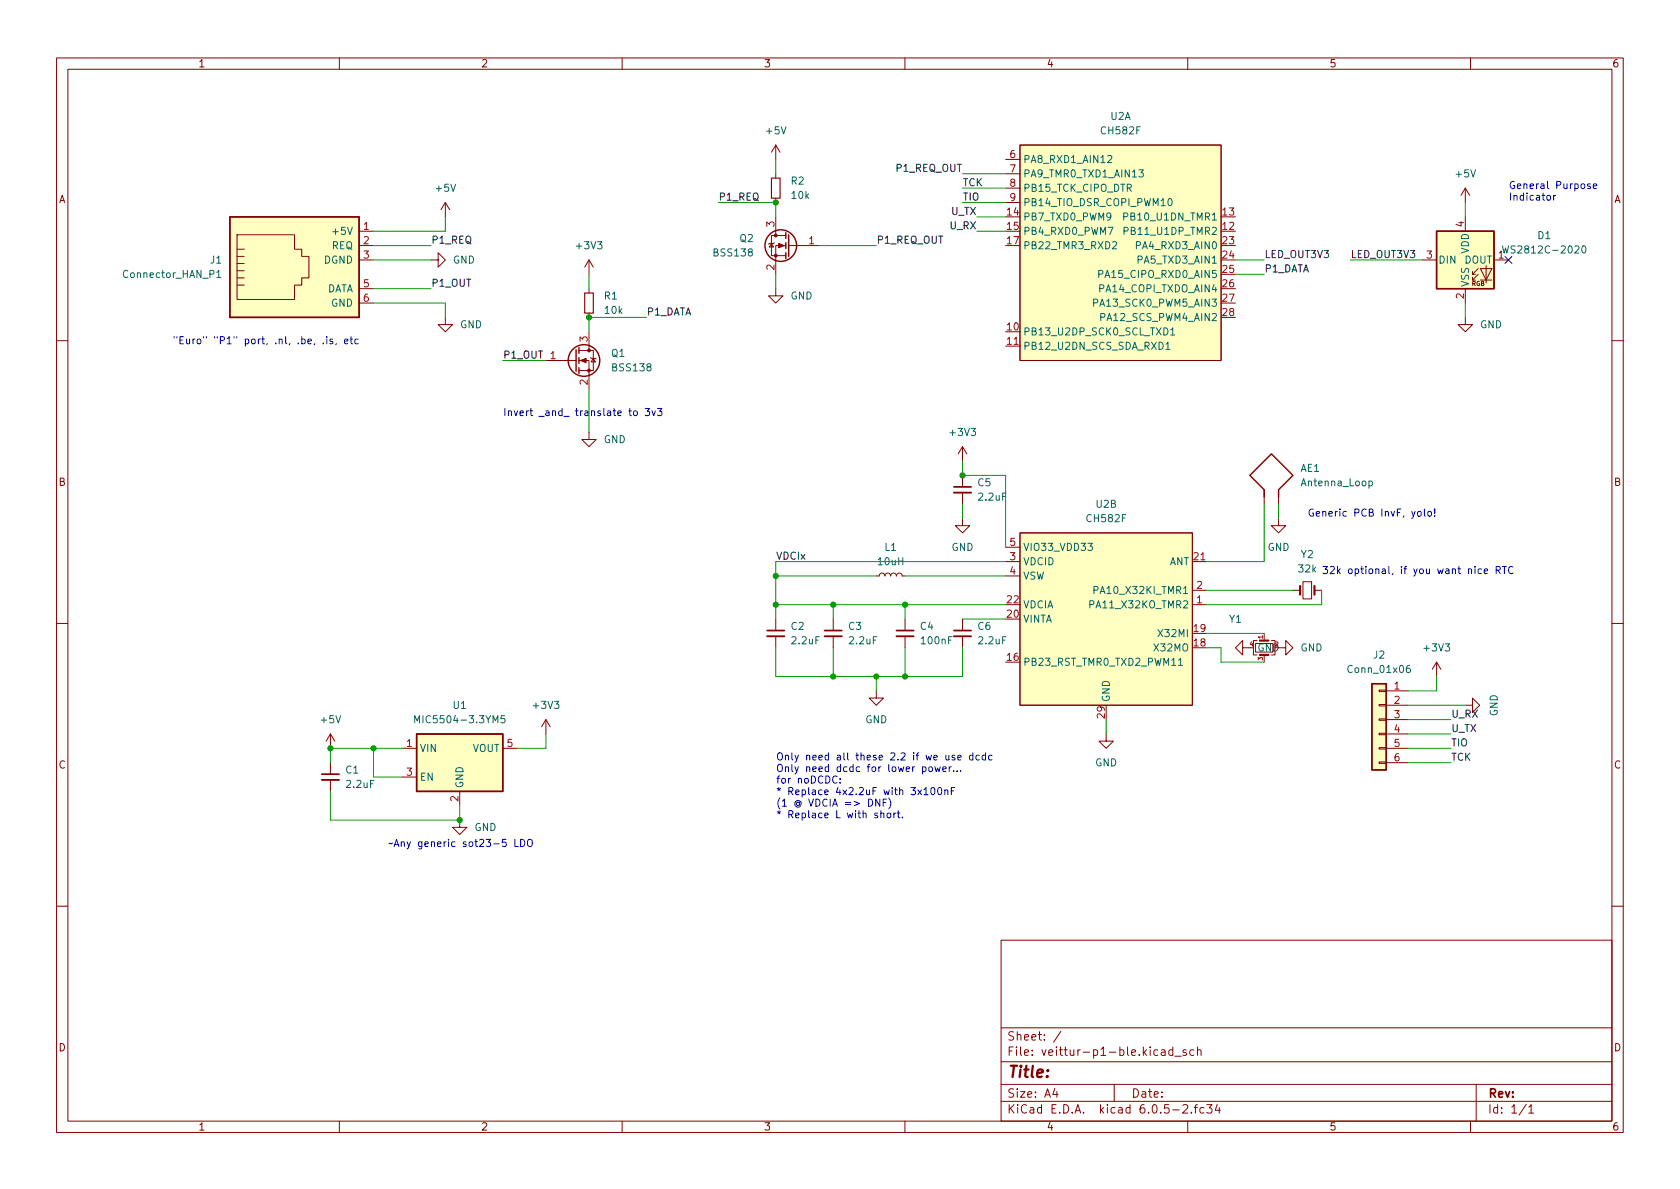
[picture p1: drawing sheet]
<svg xmlns="http://www.w3.org/2000/svg" width="297mm" height="210mm" viewBox="0 0 297 210" stroke-linecap="round" stroke-linejoin="round" font-family="sans-serif">
<g fill="none" stroke="#840000" stroke-width=".18">
<path d="M10 10.2h277v190.1h-277zM12 12.2h273v186.1h-273zM60 10.2v2M110 10.2v2M160 10.2v2M210 10.2v2M260 10.2v2M78.7 35.8l-.7 1.3M78.7 35.8v2.5M78.7 35.8l.8 1.3M137.2 25.6l-.8 1.3M137.2 25.6v2.6"/>
<path d="M137.2 30.7v.8M137.2 35v.8M137.2 38.3v3.4M137.2 25.6l.7 1.3M177.8 28.2h2.5M177.8 30.7h2.5M177.8 33.3h2.5M177.8 35.8h2.5M180.3 25.6h35.6v38.1h-35.6zM259.1 33.3v2.5M259.1 38.3v2.6M259.1 33.3l-.8 1.2"/>
<path d="M259.1 33.3l.7 1.2M41.9 44.1h1.3M41.9 45.3h1.3M41.9 46.6h1.3M41.9 47.9h1.3M41.9 49.1h1.3M41.9 50.4h1.3M41.9 41.5h10.2v2.6h1.2v1.2h1.3v3.8h-1.3v1.3h-1.2v2.6h-10.2zM63.5 46h2.5M63.5 43.4h2.5M63.5 40.9h2.5M63.5 51h2.5"/>
<path d="M63.5 53.6h2.5M76.2 46h1.3v-1.3l1.2 1.3-1.2 1.2v-1.2M78.7 56.1v1.3h1.3l-1.3 1.3-1.2-1.3h1.2M104.1 46v2.5M104.1 51v.8M104.1 55.4v.7M104.1 58.7v3.3M104.1 46l-.7 1.2M104.1 46l.8 1.2M136.4 43l.4 .7h-.8zM136.9 42.9l-.1 .1h-.8l-.1 .2M137.2 51v1.3h1.2l-1.2 1.3-1.3-1.3h1.3"/>
<path d="M138.9 43.4h-1.7v5.1M138.9 41.7h-2.5v3.5h2.5M139.4 43.4h5.4M251.5 46h2.5M259.1 56.1v1.3h1.2l-1.2 1.3-1.3-1.3h1.3M259.1 51v2.6M260.3 48.5h.6M261.4 48.5l-1.1 1v-.5M261.4 47.5l-1.1 1v-.5M261.7 47.5h2.1l-1 2zM261.7 49.5h2.1M262.8 47v3"/>
<path d="M264.2 46h2.5M10 60.2h2M96.5 63.7h5.4M102.4 63.7h1.7v5.1M102.4 62h2.5v3.5h-2.5M104.1 76.4v1.3h1.3l-1.3 1.3-1.2-1.3h1.2M104.4 63.2l.1 .2h.8l.1 .1M104.9 63.4l.4 .6h-.8zM170.2 79v2.5M170.2 79l-.8 1.3M170.2 79l.7 1.3M177.8 61.2h2.5"/>
<path d="M285 60.2h2M170.2 91.7v1.3h1.2l-1.2 1.2-1.3-1.2h1.3M170.2 84.1v2M170.2 87.1v2M177.8 99.3h2.5M177.8 96.8h2.5M180.3 94.2h30.5v30.5h-30.5zM210.8 99.3h2.6M223.5 86.6v2.5M226.1 91.7v1.3h1.2l-1.2 1.2-1.3-1.2h1.3M226.1 86.6v2.5M10 110.2h2"/>
<path d="M137.2 109.5v2M137.2 112.5v2M147.3 109.5v2M147.3 112.5v2M154.9 101.8h.5l.2-.3 .4-.2 .3 .2 .2 .3 .1-.3 .3-.2 .4 .2 .2 .3 .2-.4h.4l.3 .1 .1 .3 .1-.3 .4-.2 .4 .2 .1 .3h.5M160 109.5v2M160 112.5v2M170.2 109.5v2M170.2 112.5v2M177.8 101.8h2.5M200.7 112h.1M210.8 104.4h2.6"/>
<path d="M210.8 106.9h2.6M219.7 114.5v-1.2l-1.3 1.2 1.3 1.3v-1.3h1.3M222 113.8h3v1.5h-3zM222.2 113.3h-.6v2.5h.6M223.5 112v1.3M223.5 115.8v1.3M226.1 114.5h1.2v-1.2l1.3 1.2-1.3 1.3v-1.3M228.6 104.4h1.3M230.4 102.9h1.5v3h-1.5zM232.4 104.4h1.3M254 117.1l-.8 1.3M254 117.1v2.5"/>
<path d="M254 117.1l.8 1.3M285 110.2h2M58.4 129.8v2.5M58.4 134.9v2M58.4 137.9v2M58.4 129.8l-.7 1.3M58.4 129.8l.8 1.3M71.1 132.3h2.6M71.1 137.4h2.6M81.3 139.9v2.6M88.9 132.3h2.5M96.5 127.2l-.7 1.3"/>
<path d="M96.5 127.2v2.6M96.5 127.2l.8 1.3M154.9 122.2v1.2h1.3l-1.3 1.3-1.2-1.3h1.2M195.6 129.8v1.3h1.2l-1.2 1.2-1.3-1.2h1.3M243.8 134.7h1.3v.3h-1.3zM243.8 132.2h1.3v.3h-1.3zM243.8 129.7h1.3v.2h-1.3zM243.8 127.1h1.3v.3h-1.3zM243.8 124.6h1.3v.2h-1.3zM243.8 122h1.3v.3h-1.3zM245.1 122.2h3.8M245.1 124.7h3.8"/>
<path d="M245.1 127.2h3.8M245.1 129.8h3.8M245.1 132.3h3.8M245.1 134.9h3.8M259.1 124.7h1.2v-1.3l1.3 1.3-1.3 1.3v-1.3M81.3 145v1.3h1.2l-1.2 1.3-1.3-1.3h1.3M10 160.2h2M177 166.3h108v32h-108zM285 160.2h2M60 198.3v2M110 198.3v2M160 198.3v2"/>
<path d="M177 194.8h108M177 191.8h108M177 187.8h108M177 181.8h108M186.5 192.5l-.4 1h1M186.9 193v1M187.6 182.4l-1.3 1.9M197 191.8v3M205.4 185.7h.5l.1 .9M206 186l-.5 .1a.29 .29 0 0 0-.2 .2 .29 .29 0 0 0 .2 .3h.5M207.4 185.7l-.5-.1-.3 .3v.4l.2 .3h.6M207.4 185.1v1.5"/>
<path d="M207.7 186.8h1.2M209.1 195.5l.6-.2 .2 .2 .1 .3-.9 1h.9M209.7 185.7l-.3-.1-.3 .2 .1 .3 .5 .1v.4h-.6M210 198.3v2M210.6 196.7v.1M211.1 185.7l-.5-.1-.2 .3v.4l.1 .3h.6M211.1 195.8h.6M211.7 195.3l-.3 .2v1.3M211.7 185.8l.2-.2 .4 .1 .1 .9M211.7 185.1v1.5M212.9 195.9l-.5-.1-.3 .3v.4l.2 .3h.6M213.4 195.3h.9l-.5 .6 .4 .1v.7l-.2 .1h-.4l-.2-.1"/>
<path d="M215.2 195.3l-.3 1h.9M215.6 195.8v1M260 198.3v2M261 191.8v6.5M269.9 195.3l-1.3 1.9M270.3 195.8l.4-.5v1.5M270.3 196.8h.9"/>
</g>
<g fill="#ffffc2" stroke="#ffffc2" stroke-width=".18">
<path d="M254 40.9h10.2v10.1h-10.2z"/>
<path d="M242.6 120.9h2.5v15.2h-2.5z"/>
<path d="M73.7 129.8h15.2v10.1h-15.2z"/>
<path d="M180.3 25.6h35.6v38.1h-35.6z"/>
<path d="M180.3 94.2h30.5v30.5h-30.5z"/>
<path d="M40.6 38.3h22.9v17.8h-22.9z"/>
</g>
<g fill="none" stroke="#840000" stroke-width=".25">
<path d="M40.6 38.3h22.9v17.8h-22.9zM138.9 41.1v1.1M138.9 42.9v1M138.9 44.7v1M139.4 41.5v3.8M254 40.9h10.2v10.1h-10.2zM101.9 61.8v3.9M102.4 61.5v1M102.4 63.2v1.1M102.4 65v1M223.5 87.9v-1.3l-2.5-2.5 3.8-3.8 3.8 3.8-2.5 2.5v1.3M73.7 129.8h15.2v10.1h-15.2z"/>
<path d="M242.6 120.9h2.5v15.2h-2.5z"/>
<circle cx="138" cy="43.4" r="2.79"/>
<circle cx="103.3" cy="63.7" r="2.79"/>
</g>
<g fill="none" stroke="#006464" stroke-width=".18">
<path d="M195.9 27.6l.4-.1 .3 .4-.8 .9h.8M198.7 38.3h.6l.1-.2v-.3l-.7-.1v1.2M201.4 30h.8l-.5 .5 .4 .1v.6l-.2 .1-.5-.1M206.6 35.2l.2-.1a.68 .68 0 0 1 .4 .6 .68 .68 0 0 1-.4 .7l-.2-.1-.1-.4zM38.3 48.2l.4-.4v1.3M38.3 49.1h.7M193.4 53.6l.6-.1 .1-.2-.1-.3-.6-.1v1.3M194.3 48.5l.6-.1 .1-.2-.1-.3-.6-.1v1.3M195.9 40.2h.9l-.6 1.3M196.7 42.9l.5-.2 .2 .4-.8 .9h.8M198.7 40.9l.7-.1 .1-.2-.1-.3-.7-.1v1.3M207 58.3l.4-.3v1.2"/>
<path d="M207 59.2h.7M265.6 43.5l.3 1.3 .3-1 .2 1 .3-1.3M279.8 43.6l.2-.1a.68 .68 0 0 1 .4 .6 .68 .68 0 0 1-.4 .7l-.2-.2-.1-.3zM206.1 60.9l.4-.4v1.3M206.1 61.8h.8M192.4 96.1h.7l-.4 .5 .4 .1v.5l-.2 .1-.5-.1M242 85.1h.4l.2 .2-.1 .6h-.5M192.7 106.9l.6-.1 .1-.1v-.3l-.7-.2v1.3M193.4 104.4l.6-.1 .1-.2v-.3l-.7-.1v1.3M208.4 116.8l.3-.4v1.3M208.4 117.7h.7M249.3 117.7h-.4a.85 .85 0 0 0 0 1.2l.4-.1 .1-.4-.3-.3-.3 .1-.2 .2"/>
<path d="M73.3 127.8v-1.2l.5 .9 .4-.9v1.2M89.2 126.6h-.6v.6l.1-.2 .5 .1 .1 .2-.1 .4-.1 .1-.5-.1"/>
</g>
<path d="M229.9 103.6v1.6M232.4 103.6v1.6" fill="none" stroke="#840000" stroke-width=".38"/>
<path d="M168.7 87.1h3M135.6 112.5h3.1M145.8 112.5h3M158.5 112.5h3M168.7 112.5h3M56.9 137.9h3" fill="none" stroke="#840000" stroke-width=".33"/>
<path d="M168.7 86.1h3M135.6 111.5h3.1M145.8 111.5h3M158.5 111.5h3M168.7 111.5h3M56.9 136.9h3" fill="none" stroke="#840000" stroke-width=".3"/>
<path d="M136.4 31.5h1.5v3.5h-1.5zM103.4 51.8h1.5v3.6h-1.5z" fill="none" stroke="#840000" stroke-width=".2"/>
<g fill="#840000" stroke="#840000" stroke-width=".18">
<path d="M137.7 43l1 .4-1 .4z"/>
<path d="M102.6 63.7l1-.3v.7z"/>
<circle cx="137.2" cy="45.2" r=".25"/>
<circle cx="137.2" cy="41.7" r=".25"/>
<circle cx="104.1" cy="65.5" r=".25"/>
<circle cx="104.1" cy="62" r=".25"/>
</g>
<g fill="none" stroke="#0000c2" stroke-width=".18">
<path d="M273.6 34.6h.3l.3 .2v.4l-.3 .2-.3-.1-.1-.1zM274.7 34.6v.8M275.1 34.6l-.4 .2M281.2 32.6l-.3-.1-.2 .2v.2l.5 .1v.3h-.5M281.7 32.9l.6-.1v-.2l-.4-.1-.2 .2 .1 .6h.5M57.8 59.5v.1M57.8 60v.8M61.9 60h.5M62.1 59.5v1.1l.3 .2M57.2 60.7v.1M58.8 60h-.3l-.2 .1 .1 .2 .4 .1v.3h-.5M59.5 60.7l-.2 .3"/>
<path d="M60.9 60.4l.6-.1v-.3h-.4l-.2 .1 .1 .6h.5M63.3 60h-.3l-.3 .2 .2 .5h.4M112.1 72.7h.3l.3 .2v.4l-.3 .2-.3-.1-.1-.1zM114.1 72.2h.8l-.5 .5 .4 .1v.6l-.2 .1-.5-.1M115.3 72.7l.3 .8 .3-.8M116.3 72.2h.7l-.4 .5 .4 .1v.6l-.2 .1-.5-.1M250.8 90.5l.3-.1 .2 .3v.3l-.2 .3-.3-.1-.2-.2zM251.8 90v1.1l.2 .2M252.6 90.5l.3-.1 .2 .3v.3l-.2 .3-.3-.1-.2-.2zM253.7 91.2v.1M253.7 90v.8M261.9 100.7l-.3-.1-.3 .2 .2 .6h.4"/>
<path d="M262.4 101l.6-.1v-.2l-.4-.1-.2 .2 .1 .6h.5M264.5 100.8h.6l.2-.2-.1-.3-.7-.1v1.2M264.8 100.8l.5 .6M265.6 100.2h.8M266 100.2v1.2M267.5 100.3a.6 .6 0 0 0-.8 .4 .6 .6 0 0 0 .6 .7l.2-.1M148 137.3a.6 .6 0 0 0-.8 .5 .6 .6 0 0 0 .6 .7l.2-.1M148.5 138.4v.1M148.5 137.7v.1M163.4 139.6l.3-.3v1.2M164.3 135.7l.3-.1 .3 .2v.4l-.3 .2h-.3l-.1-.2zM164.7 139.4l.2-.1a.68 .68 0 0 1 .4 .6 .68 .68 0 0 1-.4 .6l-.2-.1-.1-.4z"/>
<path d="M165.3 135.6l.2 .8 .3-.6 .2 .6 .3-.8M165.9 139.4l.2-.1a.68 .68 0 0 1 .4 .6 .68 .68 0 0 1-.4 .6l-.2-.1-.1-.4zM166.7 136l.6-.1-.1-.2-.3-.1-.2 .2v.6h.5M167.1 139.8l.1-.1h.3l.1 .8M167.1 139.7v.8M167.2 133.5l.1 .8 .3 .1 .2-.1M167.8 133.5v.9M167.8 135.6v.8M168.2 135.6l-.4 .2M168.2 139.9h.4M168.6 136.3v.1M168.8 133.6l-.3-.1-.2 .2 .1 .2 .4 .1v.3h-.5"/>
<path d="M168.8 139.3h-.6v1.2M169.2 136.3v.1M169.3 134l.7-.1-.1-.3-.4-.1-.2 .2 .1 .6h.5M169.8 136.3v.1M172 133.6l-.4-.1-.2 .3 .1 .5h.5M172 133.1v1.3M173.2 133.6l-.4-.1-.2 .3 .1 .5h.5M174.2 133.6l-.3-.1-.3 .3 .2 .5h.4M174.2 133.1v1.3M175.4 133.6l-.4-.1-.2 .3 .1 .5h.5M91 148.4v1.3h.6M92.1 148.4a.64 .64 0 0 1 .7 .7 .64 .64 0 0 1-.7 .6z"/>
<path d="M93.5 148.5l.1-.1a.43 .43 0 0 1 .5 .5v.4a.42 .42 0 0 1-.4 .4 .42 .42 0 0 1-.4-.4v-.4zM155.6 141.3v1.3l-.8-1.3v1.3M155.7 143.9l.2-.1h.3l.1 .8M155.7 143.3v1.3M156.2 141.9h.4M156.8 141.3h-.6v1.3M157 143.8h.3l.2 .2v.4l-.2 .2h-.3l-.2-.2zM157.1 141.1a1.46 1.46 0 0 1 0 2M158 143.8v.8M158.4 143.8l-.4 .2M158.6 143.8h.5M158.8 143.3v1.1l.3 .2"/>
<path d="M159.6 144.5v.1M163.4 140.5h.7"/>
</g>
<g fill="none" stroke="#009600" stroke-width=".18">
<path d="M78.7 38.3v2.6h-12.7M127 35.8h10.2v2.5M137.2 28.2v2.5M170.2 33.3h7.6M170.2 30.7h7.6M170.2 35.8h7.6M172.7 38.3h5.1M259.1 35.8v2.5M66 53.6h12.7v2.5M66 46h10.2M66 51h10.2M66 43.4h10.2"/>
<path d="M104.1 48.5v2.5M114.3 56.1h-10.2v2.6M137.2 48.5v2.5M144.8 43.4h10.1M172.7 40.9h5.1M218.4 46h5.1M218.4 48.5h5.1M238.8 46h12.7M259.1 53.6v2.5M88.9 63.7h7.6M104.1 68.8v7.6M170.2 81.5v2.6h7.6v12.7"/>
<path d="M170.2 89.1v2.6M177.8 99.3h-40.6v10.2M223.5 89.1v10.2h-10.1M226.1 89.1v2.6M137.2 114.5v5.1h33v-5.1M137.2 101.8h17.7M137.2 106.9h40.6M147.3 106.9v2.6M147.3 114.5v5.1M154.9 119.6v2.6M160 101.8h17.8M160 106.9v2.6"/>
<path d="M160 114.5v5.1M170.2 109.5h7.6M213.4 112h10.1M213.4 104.4h15.2M213.4 114.5h2.5v2.6h7.6M233.7 104.4v2.5h-20.3M254 119.6v2.6h-5.1M58.4 139.9v5.1h22.9v-2.5M66 132.3v5.1h5.1M71.1 132.3h-12.7v2.6M96.5 129.8v2.5h-5.1M195.6 127.2v2.6"/>
<path d="M248.9 124.7h10.2M248.9 129.8h7.6M248.9 132.3h7.6M248.9 127.2h7.6M248.9 134.9h7.6"/>
</g>
<path d="M266.1 45.4l1.2 1.2M267.3 45.4l-1.2 1.2" fill="none" stroke="#000084" stroke-width=".18"/>
<g fill="#009600" stroke="#009600" stroke-width=".18">
<circle cx="104.1" cy="56.1" r=".46"/>
<circle cx="160" cy="119.6" r=".46"/>
<circle cx="154.9" cy="119.6" r=".46"/>
<circle cx="147.3" cy="106.9" r=".46"/>
<circle cx="81.3" cy="145" r=".46"/>
<circle cx="58.4" cy="132.3" r=".46"/>
<circle cx="66" cy="132.3" r=".46"/>
<circle cx="137.2" cy="35.8" r=".46"/>
<circle cx="137.2" cy="106.9" r=".46"/>
<circle cx="137.2" cy="101.8" r=".46"/>
<circle cx="170.2" cy="84.1" r=".46"/>
<circle cx="160" cy="106.9" r=".46"/>
<circle cx="147.3" cy="119.6" r=".46"/>
</g>
<text font-size="2.8" fill="#840000" x="178" y="190.6">Title:</text>
<g font-size="2.1" fill="#840000">
<text x="178" y="184">Sheet: /</text>
<text x="178" y="186.7">File: veittur-p1-ble.kicad_sch</text>
<text x="178" y="196.9">KiCad E.D.A. kicad 6.0.5-2.fc34</text>
<text x="178" y="194.1">Size: A4</text>
<text x="200" y="194.1">Date:</text>
<text x="263" y="194.1">Rev:</text>
<text x="263" y="196.9">Id: 1/1</text>
</g>
<g font-size="1.8" fill="#840000">
<text x="35" y="11.9">1</text>
<text x="85" y="11.9">2</text>
<text x="135" y="11.9">3</text>
<text x="185" y="11.9">4</text>
<text x="235" y="11.9">5</text>
<text x="285" y="11.9">6</text>
<text x="10.3" y="35.9">A</text>
<text x="285.3" y="35.9">A</text>
<text x="10.3" y="85.9">B</text>
<text x="285.3" y="85.9">B</text>
<text x="222.3" y="115.2">GND</text>
<text x="10.3" y="135.9">C</text>
<text x="285.3" y="135.9">C</text>
<text x="10.3" y="185.9">D</text>
<text x="285.3" y="185.9">D</text>
<text x="35" y="199.9">1</text>
<text x="85" y="199.9">2</text>
<text x="135" y="199.9">3</text>
<text x="185" y="199.9">4</text>
<text x="235" y="199.9">5</text>
<text x="285" y="199.9">6</text>
</g>
<g font-size="1.8" fill="#006464">
<text x="135.6" y="23.7">+5V</text>
<text x="194.8" y="23.7">CH582F</text>
<text x="196.4" y="21.2">U2A</text>
<text x="180.8" y="28.8">PA8_RXD1_AIN12</text>
<text x="77.1" y="33.9">+5V</text>
<text x="139.9" y="32.6">R2</text>
<text x="140" y="35.2">10k</text>
<text x="180.8" y="31.4">PA9_TMR0_TXD1_AIN13</text>
<text x="180.8" y="33.9">PB15_TCK_CIPO_DTR</text>
<text x="257.5" y="31.4">+5V</text>
<text x="59.3" y="41.5">+5V</text>
<text x="180.8" y="39">PB7_TXD0_PWM9</text>
<text x="180.8" y="41.5">PB4_RXD0_PWM7</text>
<text x="180.8" y="36.4">PB14_TIO_DSR_COPI_PWM10</text>
<text x="199.4" y="39">PB10_U1DN_TMR1</text>
<text x="199.5" y="41.5">PB11_U1DP_TMR2</text>
<text x="37.2" y="46.6">J1</text>
<text x="57.3" y="46.6">DGND</text>
<text x="58.7" y="44.1">REQ</text>
<text x="80.1" y="46.6">GND</text>
<text x="102.1" y="44.1">+3V3</text>
<text x="126.3" y="45.3">BSS138</text>
<text x="130.8" y="42.8">Q2</text>
<text x="180.8" y="44.1">PB22_TMR3_RXD2</text>
<text x="201.2" y="44.1">PA4_RXD3_AIN0</text>
<text x="201.4" y="46.6">PA5_TXD3_AIN1</text>
<text x="254.3" y="46.6">DIN</text>
<text x="258.9" y="46.6">DOUT</text>
<text x="259.7" y="44.9" transform="rotate(-90 259.7 44.9)">VDD</text>
<text x="266.8" y="44.8">WS2812C-2020</text>
<text x="271.9" y="42.3">D1</text>
<text x="22" y="49.1">Connector_HAN_P1</text>
<text x="57.6" y="51.7">DATA</text>
<text x="106.9" y="53">R1</text>
<text x="139.7" y="53">GND</text>
<text x="194.8" y="51.7">PA14_COPI_TXDO_AIN4</text>
<text x="194.9" y="49.1">PA15_CIPO_RXD0_AIN5</text>
<text x="259.7" y="50.8" transform="rotate(-90 259.7 50.8)">VSS</text>
<text x="58.6" y="54.2">GND</text>
<text x="81.3" y="58">GND</text>
<text x="107" y="55.5">10k</text>
<text x="180.8" y="59.3">PB13_U2DP_SCK0_SCL_TXD1</text>
<text x="194" y="54.2">PA13_SCK0_PWM5_AIN3</text>
<text x="195" y="56.8">PA12_SCS_PWM4_AIN2</text>
<text x="261.7" y="58">GND</text>
<text x="108.1" y="63.1">Q1</text>
<text x="108.4" y="65.7">BSS138</text>
<text x="180.8" y="61.8">PB12_U2DN_SCS_SDA_RXD1</text>
<text x="168.1" y="77.1">+3V3</text>
<text x="106.7" y="78.4">GND</text>
<text x="230" y="83.4">AE1</text>
<text x="172.9" y="86">C5</text>
<text x="173.1" y="88.5">2.2uF</text>
<text x="193.8" y="89.8">U2B</text>
<text x="230.2" y="86">Antenna_Loop</text>
<text x="192.3" y="92.3">CH582F</text>
<text x="155.3" y="99.9">10uH</text>
<text x="156.4" y="97.4">L1</text>
<text x="168.2" y="97.4">GND</text>
<text x="180.8" y="99.9">VDCID</text>
<text x="180.8" y="97.4">VIO33_VDD33</text>
<text x="206.7" y="99.9">ANT</text>
<text x="224.1" y="97.4">GND</text>
<text x="230.1" y="98.7">Y2</text>
<text x="180.8" y="107.6">VDCIA</text>
<text x="180.8" y="102.5">VSW</text>
<text x="193.3" y="107.6">PA11_X32KO_TMR2</text>
<text x="194.2" y="105">PA10_X32KI_TMR1</text>
<text x="139.9" y="111.4">C2</text>
<text x="140.1" y="113.9">2.2uF</text>
<text x="150" y="111.4">C3</text>
<text x="150.3" y="113.9">2.2uF</text>
<text x="162.7" y="111.4">C4</text>
<text x="163" y="113.9">100nF</text>
<text x="172.9" y="111.4">C6</text>
<text x="173.1" y="113.9">2.2uF</text>
<text x="180.8" y="110.1">VINTA</text>
<text x="205.2" y="112.6">X32MI</text>
<text x="217.4" y="110.1">Y1</text>
<text x="180.8" y="117.7">PB23_RST_TMR0_TXD2_PWM11</text>
<text x="204.3" y="115.2">X32MO</text>
<text x="229.9" y="115.2">GND</text>
<text x="238.6" y="119">Conn_01x06</text>
<text x="242.9" y="116.5">J2</text>
<text x="251.9" y="115.2">+3V3</text>
<text x="80.1" y="125.3">U1</text>
<text x="94.4" y="125.3">+3V3</text>
<text x="196.2" y="124.2" transform="rotate(-90 196.2 124.2)">GND</text>
<text x="56.8" y="127.9">+5V</text>
<text x="74.3" y="127.9">MIC5504-3.3YM5</text>
<text x="153" y="127.9">GND</text>
<text x="264.8" y="126.7" transform="rotate(-90 264.8 126.7)">GND</text>
<text x="61.1" y="136.8">C1</text>
<text x="74.2" y="133">VIN</text>
<text x="83.5" y="133">VOUT</text>
<text x="193.6" y="135.5">GND</text>
<text x="61.4" y="139.3">2.2uF</text>
<text x="74.2" y="138">EN</text>
<text x="81.9" y="139.4" transform="rotate(-90 81.9 139.4)">GND</text>
<text x="83.9" y="146.9">GND</text>
</g>
<g font-size="1.8" fill="#a90000">
<text x="178.6" y="27.9">6</text>
<text x="178.6" y="30.5">7</text>
<text x="178.6" y="33">8</text>
<text x="178.6" y="35.6">9</text>
<text x="64.3" y="40.6">1</text>
<text x="136.9" y="40.1" transform="rotate(-90 136.9 40.1)">3</text>
<text x="178.1" y="38.1">14</text>
<text x="178.1" y="40.6">15</text>
<text x="216.2" y="40.6">12</text>
<text x="216.2" y="38.1">13</text>
<text x="258.8" y="40.1" transform="rotate(-90 258.8 40.1)">4</text>
<text x="64.3" y="43.2">2</text>
<text x="64.3" y="45.7">3</text>
<text x="136.9" y="47.7" transform="rotate(-90 136.9 47.7)">2</text>
<text x="143" y="43.2">1</text>
<text x="178.1" y="43.2">17</text>
<text x="216.2" y="43.2">23</text>
<text x="216.2" y="45.7">24</text>
<text x="252.2" y="45.7">3</text>
<text x="264.9" y="45.7">1</text>
<text x="64.3" y="50.8">5</text>
<text x="64.3" y="53.3">6</text>
<text x="216.2" y="48.3">25</text>
<text x="216.2" y="50.8">26</text>
<text x="216.2" y="53.3">27</text>
<text x="258.8" y="52.8" transform="rotate(-90 258.8 52.8)">2</text>
<text x="178.1" y="58.4">10</text>
<text x="216.2" y="55.9">28</text>
<text x="97.3" y="63.5">1</text>
<text x="103.9" y="60.4" transform="rotate(-90 103.9 60.4)">3</text>
<text x="178.1" y="61">11</text>
<text x="103.9" y="68.1" transform="rotate(-90 103.9 68.1)">2</text>
<text x="178.6" y="99.1">3</text>
<text x="178.6" y="101.6">4</text>
<text x="178.6" y="96.5">5</text>
<text x="211.1" y="99.1">21</text>
<text x="178.1" y="106.7">22</text>
<text x="211.6" y="106.7">1</text>
<text x="211.6" y="104.1">2</text>
<text x="178.1" y="109.2">20</text>
<text x="211.1" y="111.8">19</text>
<text x="178.1" y="116.8">16</text>
<text x="211.1" y="114.3">18</text>
<text x="246.5" y="121.9">1</text>
<text x="246.5" y="124.5">2</text>
<text x="195.3" y="127" transform="rotate(-90 195.3 127)">29</text>
<text x="246.5" y="127">3</text>
<text x="246.5" y="129.5">4</text>
<text x="71.9" y="132.1">1</text>
<text x="71.9" y="137.2">3</text>
<text x="89.7" y="132.1">5</text>
<text x="246.5" y="132.1">5</text>
<text x="246.5" y="134.6">6</text>
<text x="81" y="141.7" transform="rotate(-90 81 141.7)">2</text>
</g>
<g font-size="1.8" fill="#0f0f0f">
<text x="127" y="35.5">P1_REQ</text>
<text x="158.5" y="30.4">P1_REQ_OUT</text>
<text x="170.2" y="35.5">TIO</text>
<text x="170.2" y="32.9">TCK</text>
<text x="168" y="40.5">U_RX</text>
<text x="168.2" y="38">U_TX</text>
<text x="76.2" y="43.1">P1_REQ</text>
<text x="154.9" y="43.1">P1_REQ_OUT</text>
<text x="223.5" y="45.6">LED_OUT3V3</text>
<text x="238.8" y="45.6">LED_OUT3V3</text>
<text x="76.2" y="50.7">P1_OUT</text>
<text x="223.5" y="48.2">P1_DATA</text>
<text x="114.3" y="55.8">P1_DATA</text>
<text x="88.9" y="63.4">P1_OUT</text>
<text x="137.2" y="99">VDCIx</text>
<text x="256.5" y="129.4">U_TX</text>
<text x="256.5" y="126.9">U_RX</text>
<text x="256.5" y="132">TIO</text>
<text x="256.5" y="134.5">TCK</text>
</g>
<g font-size="1.8" fill="#0000c2">
<text x="266.7" y="33.4">General Purpose</text>
<text x="266.7" y="35.5">Indicator</text>
<text x="30.5" y="60.9">&quot;Euro&quot; &quot;P1&quot; port, .nl, .be, .is, etc</text>
<text x="88.9" y="73.6">Invert _and_ translate to 3v3</text>
<text x="231.1" y="91.3">Generic PCB InvF, yolo!</text>
<text x="229.7" y="101.2">32k 32k optional, if you want nice RTC</text>
<text x="137.2" y="134.5">Only need all these 2.2 if we use dcdc</text>
<text x="137.2" y="136.5">Only need dcdc for lower power...</text>
<text x="137.2" y="138.5">for noDCDC:</text>
<text x="137.2" y="140.6">* Replace 4x2.2uF with 3x100nF</text>
<text x="137.2" y="142.6">(1 @ VDCIA =&gt; DNF)</text>
<text x="68.6" y="149.8">~Any generic sot23-5 LDO</text>
<text x="137.2" y="144.7">* Replace L with short.</text>
</g>
<text font-size="1.1" fill="#840000" x="260.2" y="50.5">RGB</text>
<g font-size="1.1" fill="#a90000">
<text x="223.3" y="112.9" transform="rotate(-90 223.3 112.9)">1</text>
<text x="221" y="114.3">4</text>
<text x="223.3" y="116.7" transform="rotate(-90 223.3 116.7)">3</text>
<text x="225.4" y="114.3">2</text>
</g>
</svg>
